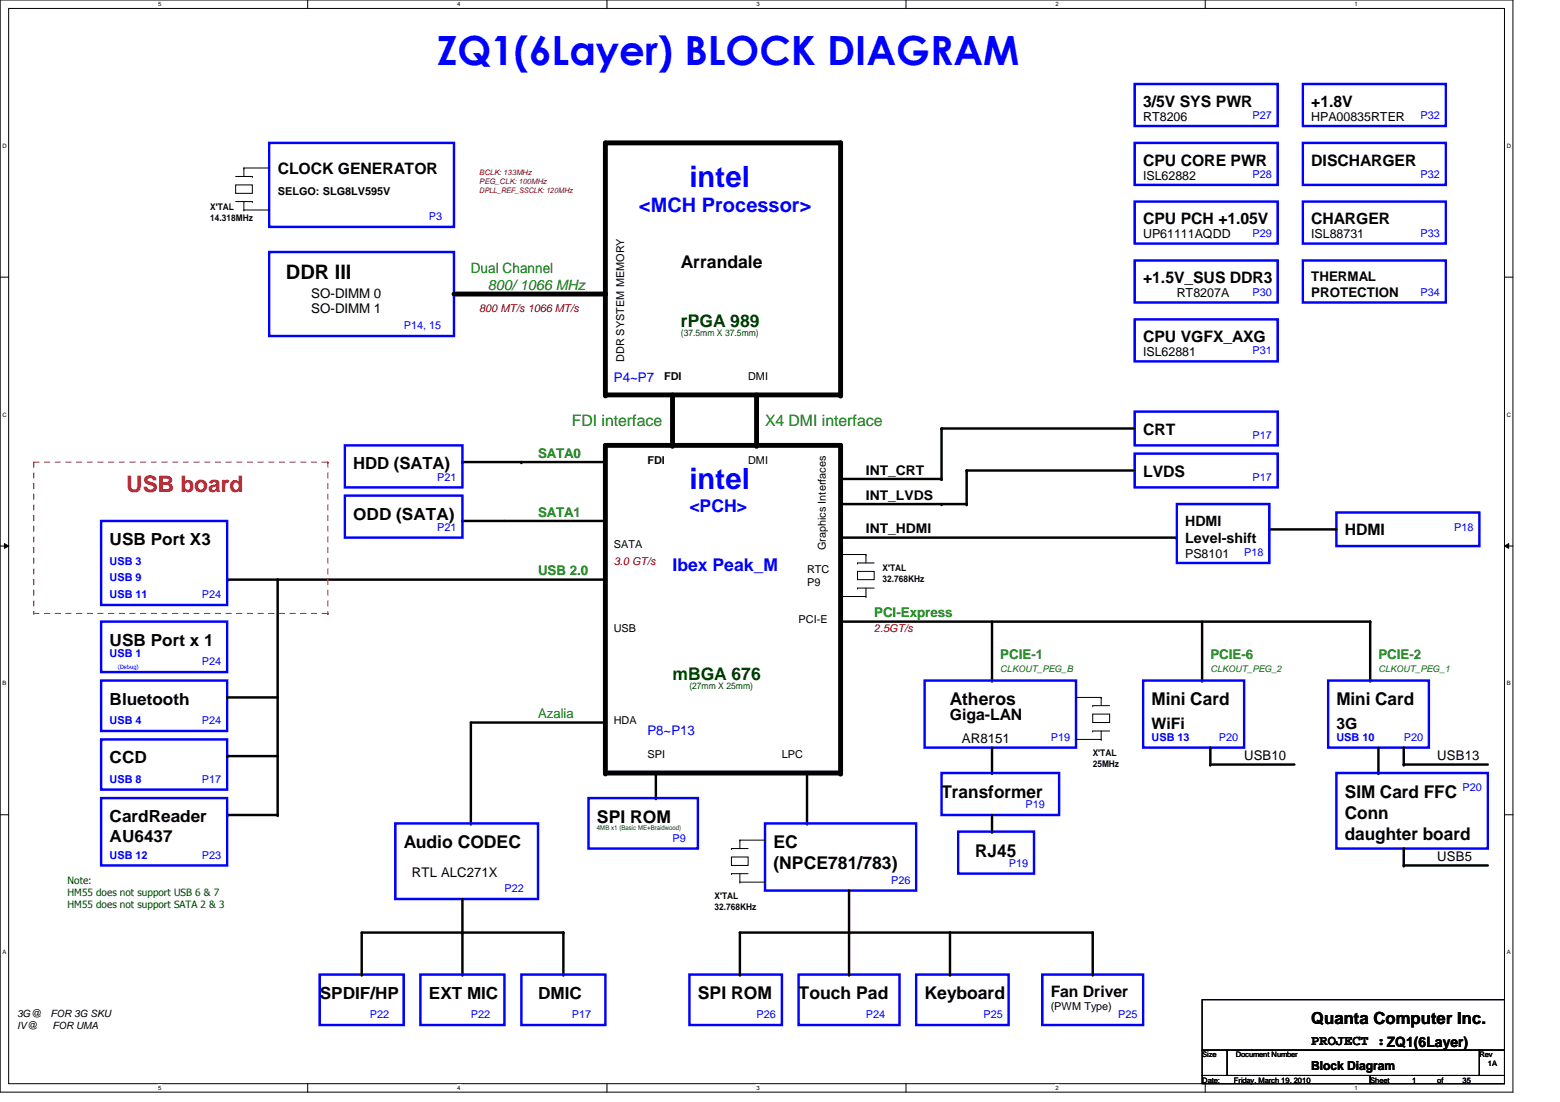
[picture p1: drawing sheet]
<svg xmlns="http://www.w3.org/2000/svg" width="297mm" height="210mm" viewBox="0 0 297 210" stroke-linecap="round" stroke-linejoin="round" font-family="sans-serif">
<path d="M0 0h288.1v208h-288.1zM1.6 1.6h284.9v204.8h-284.9z" fill="none" stroke="#000" stroke-width=".19"/>
<g fill="#fff">
<path d="M30.1 .2h.6v1.2h-.6z"/>
<path d="M30.1 206.6h.6v1.2h-.6z"/>
</g>
<path d="M58.6 0v1.6M58.6 206.4v1.6" fill="none" stroke="#000" stroke-width=".19"/>
<g fill="#fff">
<path d="M87 .2h.6v1.2h-.6z"/>
<path d="M87 206.6h.6v1.2h-.6z"/>
</g>
<path d="M115.6 0v1.6M115.6 206.4v1.6" fill="none" stroke="#000" stroke-width=".19"/>
<g fill="#fff">
<path d="M144 .2h.6v1.2h-.6z"/>
<path d="M144 206.6h.6v1.2h-.6z"/>
</g>
<path d="M172.5 0v1.6M172.5 206.4v1.6" fill="none" stroke="#000" stroke-width=".19"/>
<g fill="#fff">
<path d="M201 .2h.5v1.2h-.5z"/>
<path d="M201 206.6h.5v1.2h-.5z"/>
</g>
<path d="M229.5 0v1.6M229.5 206.4v1.6" fill="none" stroke="#000" stroke-width=".19"/>
<g fill="#fff">
<path d="M257.9 .2h.6v1.2h-.6z"/>
<path d="M257.9 206.6h.6v1.2h-.6z"/>
<path d="M.5 27.2h.7v1.2h-.7z"/>
<path d="M286.9 27.2h.8v1.2h-.8z"/>
<path d="M.5 78.4h.7v1.1h-.7z"/>
<path d="M286.9 78.4h.8v1.1h-.8z"/>
</g>
<path d="M0 52.8h1.6M286.5 52.8h1.6" fill="none" stroke="#000" stroke-width=".19"/>
<g fill="#fff">
<path d="M.5 129.6h.7v1.2h-.7z"/>
<path d="M286.9 129.6h.7v1.2h-.7z"/>
</g>
<path d="M0 104h1.6M.8 103.5l.8 .5-.8 .4zM286.5 104l.8-.5v.9zM286.5 104h1.6" fill="none" stroke="#000" stroke-width=".19"/>
<path d="M.8 103.5l.8 .5-.8 .4zM286.5 104l.8-.5v.9z" fill="#000"/>
<g fill="#fff">
<path d="M.5 180.8h.7v1.1h-.7z"/>
<path d="M286.9 180.8h.7v1.1h-.7z"/>
</g>
<g fill="none" stroke="#000" stroke-width=".19">
<path d="M44.9 35.2h3.1v1.6h-3.1zM44.9 38.4h3.1M44.9 33.6h3.1M46.4 32h.1M46.4 32h4.9M46.4 32v1.6M46.4 38.4v1.6M48 38.4h.1M48 33.6h.1M51.3 32h.1M46.4 40h.1M46.4 40h4.9"/>
<path d="M51.3 40h.1M160.1 105.6h.1M160.1 113.6h.1M160.1 105.6h4.8M160.1 113.6h4.8M163.3 108.8h3.2v1.6h-3.2zM163.3 107.2h.1M163.3 112h.1M163.3 107.2h3.2M163.3 112h3.2M164.9 113.6h.1M164.9 105.6h.1"/>
<path d="M164.9 105.6v1.6M164.9 112v1.6M204.9 132.8h.1M204.9 132.8h4.8M208.1 136h3.2v1.6h-3.2zM208.1 134.4h.1M208.1 139.2h.1M208.1 134.4h3.2M208.1 139.2h3.2M209.7 132.8h.1M209.7 132.8v1.6M209.7 139.2v1.6"/>
<path d="M0 155.2h1.6M204.9 140.8h.1M204.9 140.8h4.8M209.7 140.8h.1M286.5 155.2h1.6M139.3 163.2h3.1v1.6h-3.1zM139.3 166.4h.1M139.3 161.6h.1M139.3 166.4h3.1M139.3 161.6h3.1M140.9 160h.1M140.9 168h.1"/>
<path d="M140.9 168h4.8M140.9 160v1.6M140.9 166.4v1.6M140.9 160h4.8M145.7 168h.1M145.7 160h.1M228.9 190.4h57.6v9.6h-57.6zM228.9 200h4.8v4.9h-4.8zM228.9 204.9h32v1.5h-32zM233.7 200h48v4.9h-48zM260.9 204.9h25.6v1.5h-25.6zM281.7 200h4.8v4.9h-4.8z"/>
</g>
<g fill="none" stroke="#00f" stroke-width=".47">
<path d="M216.1 16h27.2v8h-27.2zM248.1 16h27.2v8h-27.2zM51.3 27.2h35.1v16h-35.1zM216.1 38.4h27.2v8h-27.2zM216.1 27.2h27.2v8h-27.2zM248.1 27.2h27.2v8h-27.2zM248.1 38.4h27.2v8h-27.2zM51.3 48h35.1v16h-35.1zM216.1 49.6h27.2v8h-27.2zM248.1 49.6h27.2v8h-27.2zM216.1 78.4h27.2v6.4h-27.2zM216.1 60.8h27.2v8h-27.2z"/>
<path d="M19.3 99.2h24v16h-24zM65.7 94.4h22.3v8h-22.3zM65.7 84.8h22.3v8h-22.3zM216.1 86.4h27.2v6.4h-27.2zM224.1 96h17.6v11.2h-17.6zM254.5 97.6h27.2v6.4h-27.2zM19.3 118.4h24v9.6h-24zM19.3 129.6h24v9.6h-24zM176.1 129.6h28.8v12.8h-28.8zM217.7 129.6h19.2v12.8h-19.2zM252.9 129.6h19.2v12.8h-19.2zM19.3 140.8h24v9.6h-24z"/>
<path d="M19.3 152h24v12.8h-24zM75.3 156.8h27.1v14.4h-27.1zM112.1 152h20.8v9.6h-20.8zM145.7 156.8h28.8v12.8h-28.8zM179.3 147.2h22.4v8h-22.4zM182.5 158.4h14.4v8h-14.4zM254.5 147.2h28.8v14.4h-28.8zM60.9 185.6h16v9.6h-16zM80 185.6h16.1v9.6h-16.1zM99.3 185.6h16v9.6h-16zM131.3 185.6h17.6v9.6h-17.6zM152.1 185.6h19.2v9.6h-19.2z"/>
<path d="M174.5 185.6h17.6v9.6h-17.6zM198.5 185.6h19.2v9.6h-19.2z"/>
</g>
<g fill="none" stroke="#000" stroke-width=".47">
<path d="M88 99.2h27.3M88 88h27.3M216.1 81.6h-36.8v9.6h-19.2M216.1 89.6h-32v6.4h-24M43.3 110.4h72M52.9 110.4v44.8h-9.6M160.1 102.4h64M160.1 118.4h100.8v11.2M188.9 118.4v11.2M228.9 118.4v11.2M241.7 100.8h12.8M43.3 132.8h9.6"/>
<path d="M115.3 137.6h-25.6v19.2M43.3 144h9.6M124.9 147.2v4.8M153.7 147.2v9.6M188.9 142.4v4.8M188.9 155.2v3.2M230.5 142.4v3.2h16M262.5 142.4v4.8M267.3 142.4v3.2h16M88 171.2v14.4M161.7 169.6v16M180.9 177.6v8"/>
<path d="M267.3 161.6v3.2h16M68.9 185.6v-8h38.4v8M140.9 185.6v-8h67.2v8"/>
</g>
<g fill="#000">
<circle cx="160.1" cy="27.2" r=".47"/>
<circle cx="115.3" cy="56" r=".47"/>
<circle cx="115.3" cy="75.2" r=".47"/>
<circle cx="160.1" cy="75.2" r=".47"/>
<circle cx="88" cy="88" r=".23"/>
<circle cx="88" cy="99.2" r=".23"/>
<circle cx="99.3" cy="88" r=".23"/>
<circle cx="115.3" cy="99.2" r=".23"/>
<circle cx="128.1" cy="84.8" r=".47"/>
<circle cx="144.1" cy="84.8" r=".47"/>
<circle cx="160.1" cy="84.8" r=".47"/>
<circle cx="179.3" cy="96" r=".23"/>
<circle cx="179.3" cy="91.2" r=".23"/>
<circle cx="179.3" cy="81.6" r=".23"/>
<circle cx="184.1" cy="96" r=".23"/>
<circle cx="184.1" cy="89.6" r=".23"/>
<circle cx="43.3" cy="110.4" r=".23"/>
<circle cx="115.3" cy="110.4" r=".23"/>
<circle cx="224.1" cy="102.4" r=".23"/>
<circle cx="241.7" cy="100.8" r=".23"/>
<circle cx="260.9" cy="118.4" r=".23"/>
<circle cx="43.3" cy="132.8" r=".23"/>
<circle cx="115.3" cy="137.6" r=".23"/>
<circle cx="188.9" cy="129.6" r=".23"/>
<circle cx="228.9" cy="129.6" r=".23"/>
<circle cx="260.9" cy="129.6" r=".23"/>
<circle cx="43.3" cy="144" r=".23"/>
<circle cx="43.3" cy="155.2" r=".23"/>
<circle cx="52.9" cy="155.2" r=".23"/>
<circle cx="89.7" cy="156.8" r=".23"/>
<circle cx="115.3" cy="147.2" r=".47"/>
<circle cx="124.9" cy="152" r=".23"/>
<circle cx="153.7" cy="156.8" r=".23"/>
<circle cx="160.1" cy="147.2" r=".47"/>
<circle cx="188.9" cy="147.2" r=".23"/>
<circle cx="188.9" cy="158.4" r=".23"/>
<circle cx="230.5" cy="145.6" r=".23"/>
<circle cx="230.5" cy="142.4" r=".23"/>
<circle cx="262.5" cy="147.2" r=".23"/>
<circle cx="267.3" cy="142.4" r=".23"/>
<circle cx="267.3" cy="145.6" r=".23"/>
<circle cx="88" cy="177.6" r=".23"/>
<circle cx="107.3" cy="177.6" r=".23"/>
<circle cx="161.7" cy="177.6" r=".23"/>
<circle cx="180.9" cy="177.6" r=".23"/>
<circle cx="208.1" cy="177.6" r=".23"/>
<circle cx="267.3" cy="164.8" r=".23"/>
<circle cx="267.3" cy="161.6" r=".23"/>
<circle cx="68.9" cy="185.6" r=".23"/>
<circle cx="88" cy="185.6" r=".23"/>
<circle cx="107.3" cy="185.6" r=".23"/>
<circle cx="140.9" cy="185.6" r=".23"/>
<circle cx="161.7" cy="185.6" r=".23"/>
<circle cx="180.9" cy="185.6" r=".23"/>
<circle cx="208.1" cy="185.6" r=".23"/>
</g>
<path d="M115.3 27.2h44.8v48h-44.8zM86.4 56h28.9M128.1 75.2v9.6M144.1 75.2v9.6M115.3 84.8h44.8v62.4h-44.8z" fill="none" stroke="#000" stroke-width=".93"/>
<path d="M6.4 88h56M6.4 88v28.8M62.4 88v28.8M62.4 88h.1M6.4 116.8h56M6.4 116.8h.1M62.4 116.8h.1" fill="none" stroke="#f00" stroke-width=".19" stroke-dasharray="1 1 1 1 1 1 1 1"/>
<text font-size="7.7" fill="#00f" x="83.3" y="12.4">ZQ1(6Layer) BLOCK DIAGRAM</text>
<g font-size="5.6" fill="#00f">
<text x="131.3" y="35.6">intel</text>
<text x="131.3" y="93.2">intel</text>
</g>
<text font-size="4.3" fill="#f00" x="24" y="93.6">USB board</text>
<text font-size="3.8" fill="#00f" x="121.7" y="40.3">&lt;MCH Processor&gt;</text>
<text font-size="3.8" x="54.4" y="53.1">DDR III</text>
<g font-size="3.3">
<text x="129.7" y="51.1">Arrandale</text>
<text x="180.9" y="134.4">Atheros</text>
<text x="219.3" y="134.4">Mini Card</text>
<text x="254.5" y="134.4">Mini Card</text>
<text x="179.3" y="152">Transformer</text>
<text x="256.1" y="152">SIM Card FFC</text>
<text x="256.1" y="156">Conn</text>
<text x="76.9" y="161.5">Audio CODEC</text>
<text x="113.7" y="156.8">SPI ROM</text>
<text x="147.3" y="161.5">EC</text>
<text x="256.1" y="160">daughter board</text>
<text x="147.3" y="165.6">(NPCE781/783)</text>
<text x="185.7" y="163.2">RJ45</text>
<text x="132.9" y="190.4">SPI ROM</text>
<text x="152.1" y="190.4">Touch Pad</text>
<text x="176.1" y="190.4">Keyboard</text>
</g>
<g font-size="3.3" fill="#004000">
<text x="129.7" y="62.4">rPGA 989</text>
<text x="128.1" y="129.5">mBGA 676</text>
</g>
<g font-size="3.3" fill="#00f">
<text x="131.3" y="97.5">&lt;PCH&gt;</text>
<text x="128.1" y="108.8">Ibex Peak_M</text>
</g>
<g font-size="3.2">
<text x="67.3" y="89.4">HDD (SATA)</text>
<text x="67.3" y="99">ODD (SATA)</text>
<text x="20.9" y="103.8">USB Port X3</text>
<text x="20.9" y="123">USB Port x 1</text>
<text x="20.9" y="134.2">Bluetooth</text>
<text x="20.9" y="145.4">CCD</text>
<text x="20.9" y="156.6">CardReader</text>
<text x="20.9" y="160.4">AU6437</text>
<text x="60.9" y="190.2">SPDIF/HP</text>
<text x="81.7" y="190.2">EXT MIC</text>
<text x="102.4" y="190.2">DMIC</text>
<text x="249.7" y="195">Quanta Computer Inc.</text>
</g>
<g font-size="3">
<text x="217.7" y="20.4">3/5V SYS PWR</text>
<text x="249.7" y="20.4">+1.8V</text>
<text x="52.9" y="33.1">CLOCK GENERATOR</text>
<text x="217.7" y="31.6">CPU CORE PWR</text>
<text x="249.7" y="31.6">DISCHARGER</text>
<text x="217.7" y="42.8">CPU PCH +1.05V</text>
<text x="249.7" y="42.8">CHARGER</text>
<text x="217.7" y="54">+1.5V_SUS DDR3</text>
<text x="217.7" y="65.2">CPU VGFX_AXG</text>
<text x="217.7" y="82.8">CRT</text>
<text x="217.7" y="90.8">LVDS</text>
<text x="256.1" y="102">HDMI</text>
<text x="180.9" y="137.2">Giga-LAN</text>
<text x="219.3" y="138.8">WiFi</text>
<text x="254.5" y="138.8">3G</text>
<text x="200.1" y="190">Fan Driver</text>
</g>
<g font-size="3" fill="#008000">
<text x="108.9" y="81.1">FDI interface</text>
<text x="145.7" y="81.1">X4 DMI interface</text>
</g>
<g font-size="2.7" fill="#008000">
<text x="89.7" y="52.1">Dual Channel</text>
<text x="92.9" y="55.3">800/ 1066 MHz</text>
</g>
<g font-size="2.7">
<text x="225.7" y="100.2">HDMI</text>
<text x="225.7" y="103.4">Level-shift</text>
<text x="249.7" y="199.1">PROJECT :ZQ1(6Layer)</text>
</g>
<g font-size="2.5">
<text x="249.7" y="53.6">THERMAL</text>
<text x="59.3" y="56.7">SO-DIMM 0</text>
<text x="59.3" y="59.6">SO-DIMM 1</text>
<text x="249.7" y="56.6">PROTECTION</text>
<text x="164.9" y="95.2">INT_LVDS</text>
<text x="164.9" y="90.4">INT_CRT</text>
<text x="164.9" y="101.6">INT_HDMI</text>
<text x="183.2" y="141.5">AR8151</text>
<text x="236.9" y="144.7">USB10</text>
<text x="273.7" y="144.7">USB13</text>
<text x="78.4" y="167.1">RTL ALC271X</text>
<text x="273.7" y="163.9">USB5</text>
</g>
<g font-size="2.5" fill="#00f">
<text x="116.9" y="72.7">P4~P7</text>
<text x="123.3" y="139.9">P8~P13</text>
</g>
<g font-size="2.5" fill="#008000">
<text x="102.4" y="87.2">SATA0</text>
<text x="102.4" y="98.4">SATA1</text>
<text x="102.4" y="109.6">USB 2.0</text>
<text x="166.5" y="117.6">PCI-Express</text>
<text x="190.5" y="125.6">PCIE-1</text>
<text x="230.5" y="125.6">PCIE-6</text>
<text x="262.5" y="125.6">PCIE-2</text>
<text x="102.4" y="136.7">Azalia</text>
</g>
<g font-size="2.4">
<text x="217.7" y="23">RT8206</text>
<text x="249.7" y="23">HPA00835RTER</text>
<text x="217.7" y="34.2">ISL62882</text>
<text x="217.7" y="45.4">UP61111AQDD</text>
<text x="249.7" y="45.4">ISL88731</text>
<text x="224.1" y="56.6">RT8207A</text>
<text x="217.7" y="67.8">ISL62881</text>
<text x="225.7" y="106.2">PS8101</text>
<text x="249.7" y="203.8">Block Diagram</text>
</g>
<g font-size="2.1" fill="#00f">
<text x="238.5" y="22.7">P27</text>
<text x="270.5" y="22.7">P32</text>
<text x="238.5" y="33.9">P28</text>
<text x="270.5" y="33.9">P32</text>
<text x="81.7" y="41.9">P3</text>
<text x="238.5" y="45.1">P29</text>
<text x="270.5" y="45.1">P33</text>
<text x="238.5" y="56.3">P30</text>
<text x="270.5" y="56.3">P34</text>
<text x="76.9" y="62.7">P14, 15</text>
<text x="238.5" y="67.5">P31</text>
<text x="238.5" y="83.5">P17</text>
<text x="83.3" y="91.5">P21</text>
<text x="238.5" y="91.5">P17</text>
<text x="83.3" y="101.1">P21</text>
<text x="276.9" y="101.1">P18</text>
<text x="20.9" y="107.5">USB 3</text>
<text x="236.9" y="105.9">P18</text>
<text x="20.9" y="113.9">USB 11</text>
<text x="20.9" y="110.7">USB 9</text>
<text x="38.4" y="113.9">P24</text>
<text x="20.9" y="125.1">USB 1</text>
<text x="38.4" y="126.7">P24</text>
<text x="20.9" y="137.9">USB 4</text>
<text x="38.4" y="137.9">P24</text>
<text x="200.1" y="141.1">P19</text>
<text x="219.3" y="141.1">USB 13</text>
<text x="232.1" y="141.1">P20</text>
<text x="254.5" y="141.1">USB 10</text>
<text x="267.3" y="141.1">P20</text>
<text x="20.9" y="149.1">USB 8</text>
<text x="38.4" y="149.1">P17</text>
<text x="195.3" y="153.9">P19</text>
<text x="278.5" y="150.7">P20</text>
<text x="128.1" y="160.3">P9</text>
<text x="20.9" y="163.5">USB 12</text>
<text x="38.4" y="163.5">P23</text>
<text x="192.1" y="165.1">P19</text>
<text x="96.1" y="169.9">P22</text>
<text x="169.7" y="168.3">P26</text>
<text x="70.4" y="193.9">P22</text>
<text x="89.7" y="193.9">P22</text>
<text x="108.9" y="193.9">P17</text>
<text x="144.1" y="193.9">P26</text>
<text x="164.9" y="193.9">P24</text>
<text x="187.3" y="193.9">P25</text>
<text x="212.9" y="193.9">P25</text>
</g>
<g font-size="2.1">
<text x="52.9" y="37.1">SELGO: SLG8LV595V</text>
<text x="118.8" y="69" transform="rotate(-90 118.8 69)">DDR SYSTEM MEMORY</text>
<text x="126.4" y="72.3">FDI</text>
<text x="142.4" y="72.3">DMI</text>
<text x="123.3" y="88.3">FDI</text>
<text x="142.4" y="88.3">DMI</text>
<text x="116.9" y="104.3">SATA</text>
<text x="157.2" y="104.8" transform="rotate(-90 157.2 104.8)">Graphics Interfaces</text>
<text x="153.7" y="109.1">RTC</text>
<text x="153.7" y="111.6">P9</text>
<text x="152.1" y="118.7">PCI-E</text>
<text x="116.9" y="120.3">USB</text>
<text x="116.9" y="137.9">HDA</text>
<text x="123.3" y="144.3">SPI</text>
<text x="148.9" y="144.3">LPC</text>
<text x="200.1" y="192.3">(PWM Type)</text>
</g>
<g font-size="2.1" fill="#800000">
<text x="91.3" y="59.5">800 MT/s 1066 MT/s</text>
<text x="116.9" y="107.5">3.0 GT/s</text>
<text x="166.5" y="120.3">2.5GT/s</text>
</g>
<g font-size="1.9" fill="#004000">
<text x="12.9" y="168.3">Note:</text>
<text x="12.9" y="170.6">HM55 does not support USB 6 &amp; 7</text>
<text x="12.9" y="172.9">HM55 does not support SATA 2 &amp; 3</text>
</g>
<g font-size="1.9">
<text x="3.3" y="193.8">3G@</text>
<text x="3.3" y="196">IV@</text>
<text x="9.6" y="193.8">FOR 3G SKU</text>
<text x="10" y="196">FOR UMA</text>
</g>
<g font-size="1.7">
<text x="40" y="40">X'TAL</text>
<text x="40" y="42">14.318MHz</text>
<text x="168.1" y="108.8">X'TAL</text>
<text x="168.1" y="110.9">32.768KHz</text>
<text x="208.1" y="144">X'TAL</text>
<text x="208.1" y="146">25MHz</text>
<text x="136.1" y="171.2">X'TAL</text>
<text x="136.1" y="173.3">32.768KHz</text>
</g>
<g font-size="1.7" fill="#004000">
<text x="129.7" y="64">(37.5mm X 37.5mm)</text>
<text x="131.3" y="131.2">(27mm X 25mm)</text>
</g>
<g font-size="1.7" fill="#008000">
<text x="190.5" y="128">CLKOUT_PEG_B</text>
<text x="230.5" y="128">CLKOUT_PEG_2</text>
<text x="262.5" y="128">CLKOUT_PEG_1</text>
</g>
<g font-size="1.4" fill="#800000">
<text x="91.3" y="33.3">BCLK: 133MHz</text>
<text x="91.3" y="35">PEG_CLK: 100MHz</text>
<text x="91.3" y="36.7">DPLL_REF_SSCLK: 120MHz</text>
</g>
<g font-size="1.4">
<text x="228.9" y="201.4">Size</text>
<text x="235.3" y="201.4">Document Number</text>
<text x="281.7" y="201.4">Rev</text>
<text x="283.3" y="203">1A</text>
<text x="228.9" y="206.2">Date:</text>
<text x="234.9" y="206.2">Friday, March 19, 2010</text>
<text x="260.9" y="206.2">Sheet</text>
<text x="268.9" y="206.2">1</text>
<text x="273.7" y="206.2">of</text>
<text x="278.5" y="206.2">35</text>
</g>
<text font-size="1.3" fill="#004000" x="113.7" y="158">4MB x1 (Basic ME+Braidwood)</text>
<g font-size="1.1">
<text x="30.1" y="1.1">5</text>
<text x="87" y="1.1">4</text>
<text x="144" y="1.1">3</text>
<text x="201" y="1.1">2</text>
<text x="257.9" y="1.1">1</text>
<text x=".5" y="28.2">D</text>
<text x="286.9" y="28.2">D</text>
<text x=".5" y="79.3">C</text>
<text x="286.9" y="79.3">C</text>
<text x=".5" y="130.6">B</text>
<text x="286.9" y="130.6">B</text>
<text x=".5" y="181.7">A</text>
<text x="286.9" y="181.7">A</text>
<text x="30.1" y="207.6">5</text>
<text x="87" y="207.6">4</text>
<text x="144" y="207.6">3</text>
<text x="201" y="207.6">2</text>
<text x="257.9" y="207.6">1</text>
</g>
<text font-size="1.1" fill="#00f" x="22.4" y="127.5">(Debug)</text>
</svg>
